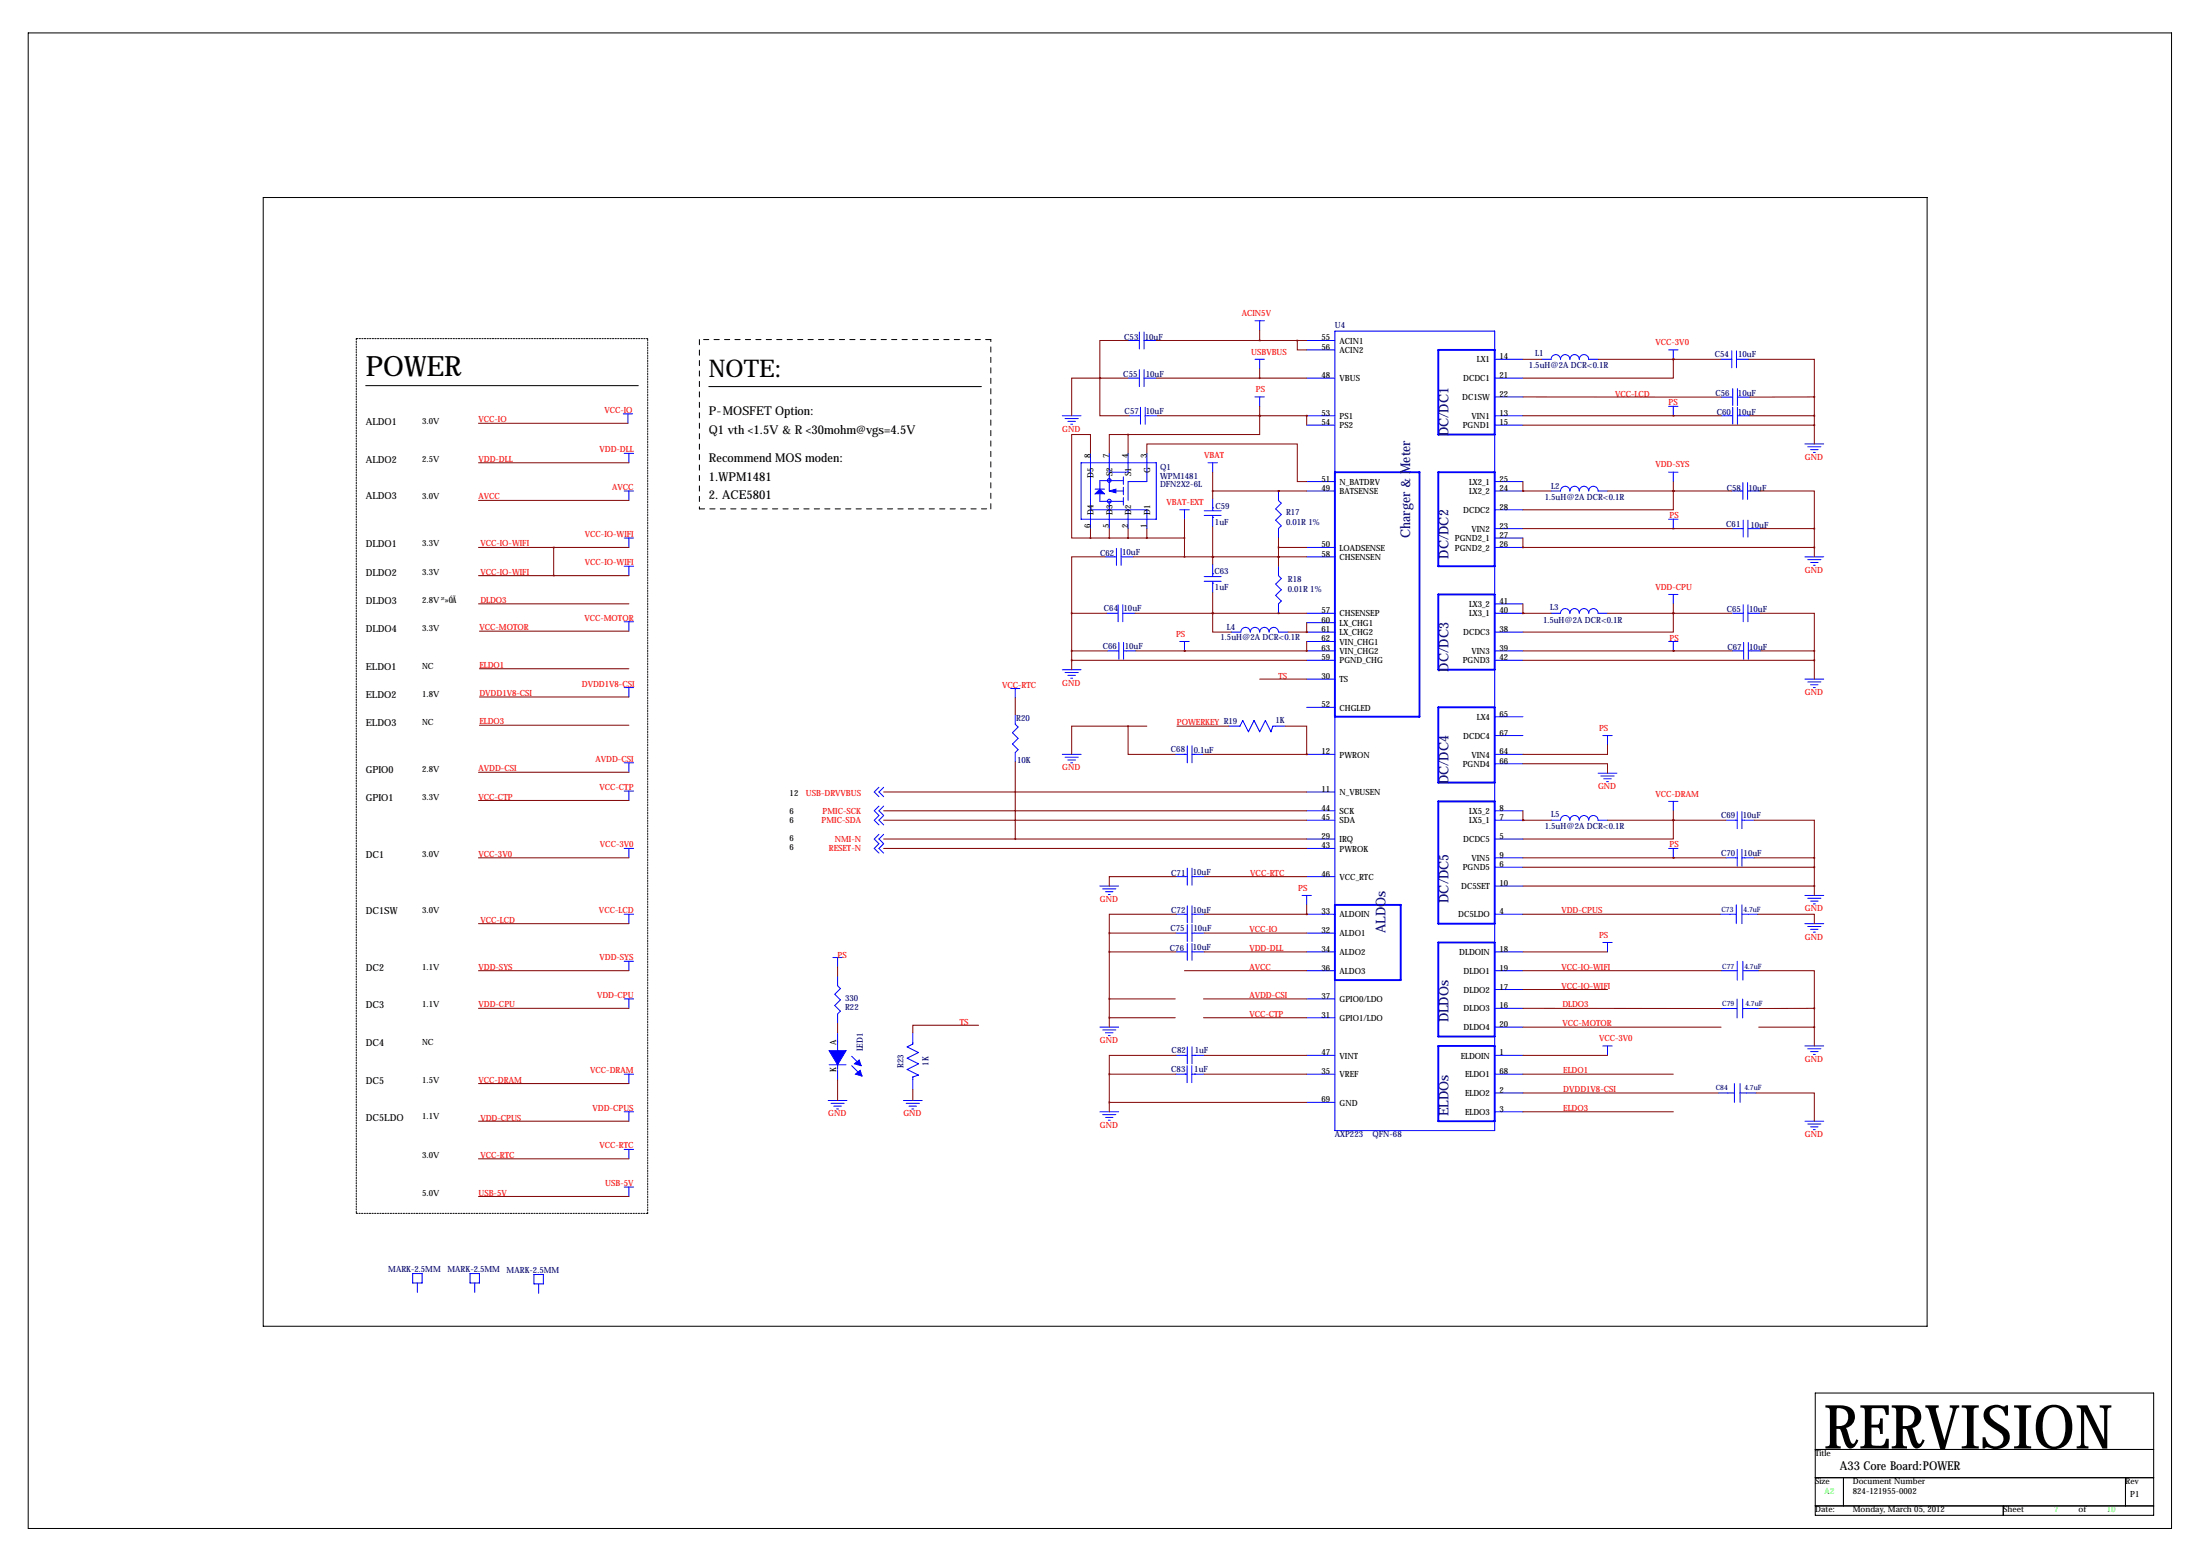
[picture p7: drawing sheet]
<svg xmlns="http://www.w3.org/2000/svg" width="594mm" height="419mm" viewBox="0 0 594 419" stroke-linecap="round" stroke-linejoin="round" font-family="sans-serif">
<path d="M7.6 8.9h579.1v403.8h-579.1zM71.1 53.3h449.6v304.8h-449.6zM98.8 104.1h73.7M191.5 104.4h73.7M490.5 376.2h91.4v33h-91.4zM490.5 391.4h91.4M490.5 399h91.4M498.1 399v7.7M574.3 399v7.7M490.5 406.7h91.4M541.3 406.7v2.5" fill="none" stroke="#000" stroke-width=".27"/>
<path d="M96.3 91.4v236.3M175 91.4h-78.7M96.3 327.7h78.7M175 327.7v-236.3" fill="none" stroke="#000" stroke-width=".27" stroke-dasharray=".4 .4"/>
<path d="M189 91.7v45.7M267.7 91.7h-78.7M189 137.4h78.7M267.7 137.4v-45.7" fill="none" stroke="#000" stroke-width=".27" stroke-dasharray="1.4 1.4"/>
<g fill="none" stroke="#00f" stroke-width=".27">
<path d="M304.8 91.9h3M307.8 89.7v4.5M307.8 99.8v4.6M309.1 89.7v4.5M309.1 99.8v4.6M309.1 91.9h3.3M339.1 97h2.5M339.1 86.6h2.5M340.4 86.6v2.6M340.4 97v2.6M353.1 91.9h7.6M353.1 94.5h7.6"/>
<path d="M360.7 89.4h43.2v215.9h-43.2zM403.9 97h7.6M416.6 97h2.5a1.27 1.27 0 0 1 1.3-1.2 1.27 1.27 0 0 1 1.2 1.2 1.27 1.27 0 0 1 1.3-1.2 1.27 1.27 0 0 1 1.3 1.2 1.27 1.27 0 0 1 1.2-1.2 1.27 1.27 0 0 1 1.3 1.2 1.27 1.27 0 0 1 1.3-1.2 1.27 1.27 0 0 1 1.3 1.2h2.5M450.8 94.5h2.6M452.1 94.5v2.5M464.9 97h3M467.9 94.7v4.6M469.2 97h3.3M469.2 94.7v4.6M168.4 111.8h2.5M169.7 111.8v2.5M287 112.3h5.1"/>
<path d="M287.8 113h3.5M288.5 113.8h2.1M289.3 114.6h.5M304.8 102.1h3M305.1 112.3h3.1M308.2 110v4.6M309.1 102.1h3.3M309.4 112.3h3.3M309.4 110v4.6M339.1 107.2h2.5M340.4 107.2v2.5M353.1 112.3h7.6"/>
<path d="M353.1 102.1h7.6M353.1 114.8h7.6M403.9 112.3h7.6M403.9 102.1h7.6M403.9 114.8h7.6M403.9 107.2h7.6M450.8 109.7h2.6M452.1 109.7v2.6M465.1 112.3h3.1M465.1 107.2h3.1M468.2 105v4.5M468.2 110v4.6"/>
<path d="M469.4 112.3h3.3M469.4 105v4.5M469.4 110v4.6M469.4 107.2h3.3M487.7 119.9h5.1M168.7 132.6h2.5M168.7 122.4h2.5M169.9 122.4v2.6M169.9 132.6v2.5M292.1 125h20.3v15.2h-20.3zM294.6 122.4v20.3M294.6 137.7h15.3v5"/>
<path d="M295.9 132.1h2.5M297.2 133.3v2.1h6.3M299.7 122.4v10.2M299.7 135.4v7.3M301 132.6h2.5M303.5 128.8v2M303.5 131.6v2M303.5 134.4v2M303.5 129.8h-6.3v2.3M304.8 122.4v5.1h-5.1M304.8 137.7v5M309.9 122.4v7.6h-5.1v5.1"/>
<path d="M318.8 137.7h2.5M320 137.7v2.5M325.4 137.9h4.5M325.4 139.2h4.5M326.4 125h2.5M327.7 139.7h.1M327.7 137.2h.1M327.7 125v2.5M327.7 134.6v3.3M327.7 139.2v3M345.4 132.6v2.5l.8 .8-1.5 1.5 1.5 1.5-1.5 1.6 1.5 1.5-.8 .7v2.6M353.1 130h7.6"/>
<path d="M353.1 132.6h7.6M403.9 130h7.6M403.9 132.6h7.6M403.9 137.7h7.6M419.1 132.6h2.5a1.27 1.27 0 0 1 1.3-1.3 1.27 1.27 0 0 1 1.3 1.3 1.27 1.27 0 0 1 1.2-1.3 1.27 1.27 0 0 1 1.3 1.3 1.27 1.27 0 0 1 1.3-1.3 1.27 1.27 0 0 1 1.3 1.3 1.27 1.27 0 0 1 1.2-1.3 1.27 1.27 0 0 1 1.3 1.3h2.5M450.8 127.5h2.6M452.1 127.5v2.5M467.9 132.6h3M470.9 130.3v4.6M472.2 132.6h3.3M472.2 130.3v4.6M488.4 120.6h3.6"/>
<path d="M489.2 121.4h2M490 122.2h.5M168.7 145.3h2.5M168.7 152.9h2.5M169.9 145.3v2.5M169.9 152.9v2.5M298.6 150.4h3.1M301.7 148.1v4.6M302.9 150.4h3.3M302.9 148.1v4.6M325.4 155.7h4.5M325.4 157h4.5"/>
<path d="M327.7 157.5h.1M327.7 154.9h.1M327.7 152.4v3.3M327.7 157v3M345.4 152.9v2.5l.8 .8-1.5 1.5 1.5 1.6-1.5 1.5 1.5 1.5-.8 .8v2.5M353.1 147.8h7.6M353.1 150.4h7.6M403.9 142.7h7.6M403.9 147.8h7.6M403.9 145.3h7.6M450.8 140.2h2.6M452.1 140.2v2.5"/>
<path d="M468 142.7h3M471 140.5v4.5M472.3 142.7h3.3M472.3 140.5v4.5M487.7 150.4h5.1M488.4 151.1h3.6M489.2 151.9h2M490 152.7h.5M168.7 167.9h2.5M169.9 167.9v2.5M299.1 165.6h3M299.3 175.8h3"/>
<path d="M302.1 163.3v4.6M302.3 173.5v4.6M303.4 165.6h3.3M303.4 163.3v4.6M303.6 175.8h3.3M303.6 173.5v4.6M318.8 173.2h2.5M320 173.2v2.6M332.7 170.7h2.6a1.27 1.27 0 0 1 1.2-1.3 1.27 1.27 0 0 1 1.3 1.3 1.27 1.27 0 0 1 1.3-1.3 1.27 1.27 0 0 1 1.3 1.3 1.27 1.27 0 0 1 1.2-1.3 1.27 1.27 0 0 1 1.3 1.3 1.27 1.27 0 0 1 1.3-1.3 1.27 1.27 0 0 1 1.2 1.3h2.6M353.1 175.8h7.6M353.1 165.6h7.6M353.1 178.3h7.6"/>
<path d="M353.1 170.7h7.6M353.1 168.1h7.6M353.1 173.2h7.6M403.9 175.8h7.6M403.9 165.6h7.6M403.9 163.1h7.6M403.9 178.3h7.6M403.9 170.7h7.6M419.1 165.6h2.5a1.27 1.27 0 0 1 1.3-1.3 1.27 1.27 0 0 1 1.3 1.3 1.27 1.27 0 0 1 1.3-1.3 1.27 1.27 0 0 1 1.2 1.3 1.27 1.27 0 0 1 1.3-1.3 1.27 1.27 0 0 1 1.3 1.3 1.27 1.27 0 0 1 1.2-1.3 1.27 1.27 0 0 1 1.3 1.3h2.5M450.8 173.2h2.6M450.8 160.5h2.6M452.1 160.5v2.6"/>
<path d="M452.1 173.2v2.6M468 165.6h3M468.1 175.8h3M471 163.3v4.6M471.1 173.5v4.6M472.3 165.6h3.3M472.3 163.3v4.6M472.4 175.8h3.3M472.4 173.5v4.6M168.7 185.7h2.5M169.9 185.7v2.5M273 185.9h2.6"/>
<path d="M274.3 193v2.6l.8 .7-1.5 1.6 1.5 1.5-1.5 1.5 1.5 1.5-.8 .8v2.5M274.3 185.9v2.6M287 180.8h5.1M287.8 181.6h3.5M288.5 182.4h2.1M289.3 183.1h.5M332 196.1h3l.8-1.5 1.5 3 1.5-3 1.6 3 1.5-3 1.5 3 .5-1.5h3.3M353.1 183.4h7.6M353.1 191h7.6M403.9 193.5h7.6M403.9 198.6h7.6M433.1 198.6h2.5"/>
<path d="M434.3 198.6v2.6M487.7 183.4h5.1M488.4 184.1h3.6M489.2 184.9h2M490 185.7h.5M168.7 206h2.5M168.7 213.6h2.5M169.9 206v2.5M169.9 213.6v2.6M237.5 217.7l-1.3 1.2 1.3 1.3-1.3 1.3 1.3 1.3M237.5 212.6l-1.3 1.3 1.3 1.2M238.8 217.7l-1.3 1.2 1.3 1.3-1.3 1.3 1.3 1.3"/>
<path d="M238.8 212.6l-1.3 1.3 1.3 1.2M287 203.7h5.1M287.8 204.5h3.5M288.5 205.2h2.1M289.3 206h.5M317.5 203.7h3.3M320 203.7h.1M320.8 201.4v4.6M322.1 201.4v4.6M322.1 203.7h3M322.6 203.7h.1M353.1 203.7h7.6"/>
<path d="M353.1 218.9h7.6M353.1 213.9h7.6M403.9 203.7h7.6M403.9 218.9h7.6M403.9 206.2h7.6M431.8 208.8h5.1M432.6 209.5h3.5M433.3 210.3h2.1M434.1 211.1h.5M450.8 216.4h2.6M452.1 216.4v2.5M469.4 219.2v4.6"/>
<path d="M470.7 219.2v4.6M168.7 229.1h2.5M169.9 229.1v2.5M237.5 225.3l-1.3 1.3 1.3 1.2-1.3 1.3 1.3 1.3M238.8 225.3l-1.3 1.3 1.3 1.2-1.3 1.3 1.3 1.3M297.2 239.3h5.1M317.8 236.7h3M320.8 234.4v4.6M322.1 234.4v4.6M322.1 236.7h3.3M353.1 236.7h7.6M353.1 226.6h7.6"/>
<path d="M353.1 221.5h7.6M353.1 229.1h7.6M403.9 231.6h7.6M403.9 226.6h7.6M403.9 234.2h7.6M403.9 221.5h7.6M403.9 239.3h7.6M419.1 221.5h2.5a1.27 1.27 0 0 1 1.3-1.3 1.27 1.27 0 0 1 1.3 1.3 1.27 1.27 0 0 1 1.2-1.3 1.27 1.27 0 0 1 1.3 1.3 1.27 1.27 0 0 1 1.3-1.3 1.27 1.27 0 0 1 1.3 1.3 1.27 1.27 0 0 1 1.2-1.3 1.27 1.27 0 0 1 1.3 1.3h2.5M450.8 229.1h2.6M452.1 229.1v2.5M466.3 231.6h3.1M466.3 221.5h3.1"/>
<path d="M469.4 229.4v4.5M470.7 229.4v4.5M470.7 231.6h3.3M470.7 221.5h3.3M168.7 246.9h2.5M168.7 259.6h2.5M169.9 246.9v2.5M169.9 259.6v2.5M225 258.6h2.6M226.3 258.6v2.5M297.9 240h3.6M298.7 240.8h2"/>
<path d="M299.5 241.6h.5M317.8 246.9h3M317.8 257h3M317.8 252h3M320.8 244.6v4.6M320.8 249.7v4.6M320.8 254.8v4.5M322.1 246.9h3.3M322.1 257h3.3M322.1 244.6v4.6M322.1 249.7v4.6M322.1 254.8v4.5"/>
<path d="M322.1 252h3.3M351.8 241.8h2.5M353.1 246.9h7.6M353.1 257h7.6M353.1 252h7.6M353.1 241.8v2.5M403.9 246.9h7.6M403.9 257h7.6M433.1 254.5h2.5M434.3 254.5v2.5M464.8 246.9h4.3M469.1 244.3v5.1"/>
<path d="M469.4 259.6v5.1M470.7 244.3v5.1M470.7 246.9h4.3M470.9 259.6v5.1M487.7 241.8h5.1M487.7 249.4h5.1M488.4 242.6h3.6M488.4 250.2h3.6M489.2 243.3h2M489.2 251h2M490 244.1h.5M490 251.7h.5"/>
<path d="M168.7 269.7h2.5M169.9 269.7v2.6M226.3 263.7v2.5l.8 .8-1.5 1.5 1.5 1.5-1.5 1.5 1.5 1.5-.8 .8v2.6M226.3 278.9v9.9M246.6 278.9v3l-1.5 .8 3.1 1.5-3.1 1.6 3.1 1.5-3.1 1.5 3.1 1.5-1.6 .5v3.3M297.2 277.4h5.1M297.9 278.1h3.6M298.7 278.9h2M299.5 279.7h.5M353.1 262.1h7.6M353.1 269.7h7.6M353.1 274.8h7.6"/>
<path d="M403.9 262.1h7.6M403.9 272.3h7.6M403.9 267.2h7.6M403.9 277.4h7.6M465 272.3h4.3M465.1 262.1h4.3M469.3 269.8v5.1M470.9 269.8v5.1M470.9 272.3h4.3M470.9 262.1h4.3M168.7 290.1h2.5M169.9 290.1v2.5"/>
<path d="M223.8 297.2h5.1M224 287.5h4.6M224.5 297.9h3.6M225.3 298.7h2M226.1 299.5h.5M226.3 289.1v2.5M230.1 285.2l2.6 2.6M230.1 287.8l2.6 2.5M244.1 297.2h5.1M244.9 297.9h3.5M245.6 298.7h2M246.4 299.5h.5"/>
<path d="M317.7 290.1h3.1M317.8 285h3M320.2 290.1h.1M320.3 285h.1M320.8 287.8v4.6M320.8 282.7v4.6M322 290.1h3.3M322 287.8v4.6M322.1 282.7v4.6M322.1 285h3.3M322.8 290.1h.1M322.8 285h.1"/>
<path d="M353.1 290.1h7.6M353.1 285h7.6M353.1 297.7h7.6M403.9 290.1h7.6M403.9 285h7.6M403.9 295.1h7.6M433.1 282.4h2.5M434.3 282.4v2.6M464.3 295.1h4.3M468.6 292.6v5.1M470.2 295.1h4.3M470.2 292.6v5.1"/>
<path d="M487.7 282.4h5.1M488.4 283.2h3.6M489.2 284h2M490 284.7h.5M168.7 300.2h2.5M168.7 310.4h2.5M169.9 300.2v2.6M169.9 310.4v2.5M297.2 300.2h5.1M297.9 301h3.6M298.7 301.8h2M299.5 302.5h.5"/>
<path d="M403.9 300.2h7.6M487.7 302.8h5.1M488.4 303.5h3.6M489.2 304.3h2M490 305.1h.5M168.7 320.5h2.5M169.9 320.5v2.6M111.5 343.9h2.5v2.6h-2.5zM112.8 346.5v2.5M127 343.9h2.5v2.6h-2.5zM128.3 346.5v2.5M144.3 344.2h2.5v2.5h-2.5z"/>
<path d="M145.5 346.7v2.5"/>
<circle cx="299.7" cy="135.3" r=".51"/>
<circle cx="299.7" cy="129.7" r=".51"/>
</g>
<g fill="#00f" stroke="#00f" stroke-width=".27">
<path d="M295.9 133.3l1.3-1.2 1.2 1.2z"/>
<path d="M299.7 132.6l1.8-.5v1z"/>
<path d="M224 283.7h2.3v3.8z"/>
<path d="M226.3 283.7h2.3l-2.3 3.8z"/>
<path d="M230.9 287.3l1.3-1 .5 1.5z"/>
<path d="M231.4 289.8l1-.7 .5 1.5-1.8-.5z"/>
</g>
<path d="M388.6 94.5h15.3v22.8h-15.3zM360.7 127.5h22.8v66h-22.8zM388.6 127.5h15.3v25.4h-15.3zM388.6 160.5h15.3v20.3h-15.3zM388.6 191h15.3v20.3h-15.3zM388.6 216.4h15.3v33h-15.3zM360.7 244.3h17.8v20.4h-17.8zM388.6 254.5h15.3v25.4h-15.3zM388.6 282.4h15.3v20.4h-15.3z" fill="none" stroke="#00f" stroke-width=".51"/>
<g fill="none" stroke="#800000" stroke-width=".27">
<path d="M304.8 91.9h-7.6v10.2M312.4 91.9h40.7M340.4 89.2v2.7M340.4 99.6v2.5M350.5 91.9v2.6h2.6M411.5 97h5.1M431.8 97h33.1M452.1 97v5.1h-40.6M452.1 97h.1M472.5 97h17.7v10.2M129.3 114.3h40.4M297.2 102.1v10.2h7.9"/>
<path d="M297.2 102.1h-7.6v10.2M297.2 102.1h.1M297.2 102.1h7.6M304.8 117.3h-5.1v5.1M304.8 117.3v5.1M312.4 102.1h40.7M312.7 112.3h40.4M340.4 112.3v5h-35.6M340.4 112.3h.1M340.4 109.7v2.6M353.1 112.3h.1M353.1 112.3v2.5"/>
<path d="M411.5 107.2h53.6M411.5 114.8h78.7M411.5 112.3h53.6M452.1 112.3h.1M472.7 112.3h17.5M490.2 107.2h-17.5M490.2 107.2v12.7M129.3 125h40.6M129.3 135.1h40.6M294.6 122.4v-5.1h-5v28h5M309.9 122.4v-2.5h40.6v10.1h2.6M327.7 127.5v7.1"/>
<path d="M327.7 132.6h25.4M345.4 132.6h.1M411.5 132.6h.1M411.5 132.6h7.6M411.5 130v2.6M434.3 132.6h33.6M452.1 132.6h.1M452.1 132.6v5.1h-40.6M452.1 130v2.6M475.5 132.6h14.7v10.1M129.3 147.8h40.6M129.3 155.4h40.6"/>
<path d="M149.6 147.8v7.6M294.6 145.3h25.4M294.6 142.7v2.6M298.6 150.4h-9v15.2M299.7 142.7v2.6M304.8 142.7v2.6M306.2 150.4h46.9M309.9 142.7v2.6M320 140.2v10.2M327.7 150.4h.1M327.7 142.2v10.2M345.4 150.4h.1"/>
<path d="M345.4 145.3v7.6M345.4 147.8h7.7M411.5 147.8h.1M411.5 147.8h78.7M411.5 145.3v2.5M411.5 142.7h56.5M452.1 142.7h.1M475.6 142.7h14.6M490.2 142.7v7.7M129.3 163.1h40.6M129.5 170.4h40.4M289.6 175.8h9.7"/>
<path d="M289.6 165.6h9.5M289.6 178.3h63.5M289.6 165.6v15.2M306.7 165.6h46.4M306.9 175.8h46.2M320 175.8h.1M327.7 165.6v5.1h5M327.7 165.6h.1M327.7 160v5.6M345.4 165.6h.1M348 170.7h5.1M353.1 175.8h.1"/>
<path d="M353.1 170.7h.1M353.1 168.1v2.6M353.1 173.2v2.6M411.5 165.6h.1M411.5 175.8h56.6M411.5 163.1v2.5M411.5 165.6h7.6M411.5 178.3h78.7M434.3 165.6h33.7M452.1 165.6v5.1h-40.6M452.1 165.6h.1M452.1 175.8h.1"/>
<path d="M452.1 163.1v2.5M475.6 165.6h14.6v10.2M475.7 175.8h14.5M490.2 175.8v7.6M129.5 188.2h40.4M129.5 195.8h40.4M129.5 180.6h40.4M274.3 188.5v4.5M304.8 196.1v7.6h12.7M304.8 196.1h-15.2v7.6M304.8 196.1h5.1M318 196.1h14"/>
<path d="M340.4 183.4h12.7M347.2 196.1h5.9v7.6M129.3 216.2h40.6M129.3 208.5h40.6M238.8 218.9h114.3M238.8 213.9h114.3M274.3 205.7v20.9M325.1 203.7h28M353.1 203.7h.1M411.5 206.2h22.8v2.6M411.5 218.9v2.6M434.3 201.2v2.5h-22.8"/>
<path d="M452.1 218.9v2.6M129.3 231.6h40.6M238.8 226.6h114.3M238.8 221.5h114.3M238.8 229.1h114.3M317.8 236.7h-18.1v2.6M325.4 236.7h27.7M411.5 221.5h.1M411.5 221.5h7.6M411.5 231.6h54.8M411.5 234.2h78.7M411.5 239.3h78.7"/>
<path d="M434.3 221.5h32M452.1 221.5v5.1h-40.6M452.1 221.5h.1M452.1 231.6h.1M474 221.5h16.2v10.1M474 231.6h16.2M490.2 231.6v10.2M129.3 249.4h40.6M299.7 252v25.4M299.7 257h18.1M299.7 252h18.1M317.8 246.9h-18.1v5.1"/>
<path d="M325.4 246.9h27.7M325.4 257h27.7M325.4 252h27.7M353.1 246.9h.1M353.1 244.3v2.6M411.5 246.9h53.3M411.5 257h22.8M475 246.9h15.2v2.5M129.3 262.1h40.6M129.3 272.3h40.6M226.3 261.1v2.6M226.3 276.4v2.5"/>
<path d="M264.4 276.9h-17.8v2M299.7 274.8h17.9M299.7 269.7h17.9M320 262.1h33.1M325.2 274.8h27.9M325.2 269.7h27.9M411.5 277.4h53.5M411.5 262.1h53.6M411.5 272.3h53.5M411.5 267.2h22.8M475.2 277.4h15M475.2 262.1h15v10.2"/>
<path d="M490.2 272.3v10.1M490.2 272.3h-15M129.3 292.6h40.6M226.3 291.6v5.6M246.6 294.1v3.1M299.7 290.1h18M299.7 290.1v10.1M299.7 297.7h53.4M317.8 285h-18.1v5.1M325.3 290.1h27.8M325.4 285h27.7M411.5 290.1h40.6"/>
<path d="M411.5 285h22.8M411.5 295.1h52.8M474.5 295.1h15.7v7.7M129.3 302.8h40.6M129.3 312.9h40.6M411.5 300.2h40.6M129.3 323.1h40.6"/>
</g>
<path d="M340.3 102.1a.05 .05 0 0 0 .1 0 .05 .05 0 0 0-.1 0zM327.6 132.6a.05 .05 0 0 0 .1 0 .05 .05 0 0 0-.1 0zM345.4 132.6a.05 .05 0 0 0 .1 0 .05 .05 0 0 0-.1 0zM353 203.7a.05 .05 0 0 0 .1 0 .05 .05 0 0 0-.1 0zM320 150.4a.05 .05 0 0 0 .1 0 .05 .05 0 0 0-.1 0zM327.6 150.4a.05 .05 0 0 0 .1 0 .05 .05 0 0 0-.1 0zM320 145.3a.05 .05 0 0 0 .1 0 .05 .05 0 0 0-.1 0zM294.6 145.3a.05 .05 0 0 0 .1 0 .05 .05 0 0 0-.1 0zM345.4 147.8a.05 .05 0 0 0 .1 0 .05 .05 0 0 0-.1 0zM345.4 150.4a.05 .05 0 0 0 .1 0 .05 .05 0 0 0-.1 0zM320 175.8a.05 .05 0 0 0 .1 0 .05 .05 0 0 0-.1 0zM353 175.8a.05 .05 0 0 0 .1 0 .05 .05 0 0 0-.1 0zM345.4 165.6a.05 .05 0 0 0 .1 0 .05 .05 0 0 0-.1 0zM327.6 165.6a.05 .05 0 0 0 .1 0 .05 .05 0 0 0-.1 0zM353 170.7a.05 .05 0 0 0 .1 0 .05 .05 0 0 0-.1 0zM340.3 112.3a.05 .05 0 0 0 .1 0 .05 .05 0 0 0-.1 0zM353 112.3a.05 .05 0 0 0 .1 0 .05 .05 0 0 0-.1 0zM353 246.9a.05 .05 0 0 0 .1 0 .05 .05 0 0 0-.1 0zM327.6 150.4a.05 .05 0 0 0 .1 0 .05 .05 0 0 0-.1 0zM345.4 150.4a.05 .05 0 0 0 .1 0 .05 .05 0 0 0-.1 0zM327.6 165.6a.05 .05 0 0 0 .1 0 .05 .05 0 0 0-.1 0zM340.3 112.3a.05 .05 0 0 0 .1 0 .05 .05 0 0 0-.1 0zM340.3 91.9a.05 .05 0 0 0 .1 0 .05 .05 0 0 0-.1 0zM289.5 165.6a.05 .05 0 0 0 .1 0 .05 .05 0 0 0-.1 0zM289.5 175.8a.05 .05 0 0 0 .1 0 .05 .05 0 0 0-.1 0zM289.5 178.3a.05 .05 0 0 0 .1 0 .05 .05 0 0 0-.1 0z" fill="#800000" stroke="#800000" stroke-width=".51"/>
<text font-size="16.5" x="492.8" y="391.2">RERVISION</text>
<text font-size="7.6" x="98.8" y="101.6">POWER</text>
<text font-size="6.6" x="191.5" y="101.9">NOTE:</text>
<g font-size="3.6" fill="#000080">
<text x="391.4" y="117.9" transform="rotate(-90 391.4 117.9)">DC/DC1</text>
<text x="381" y="145.3" transform="rotate(-90 381 145.3)">Charger &amp; Meter</text>
<text x="391.4" y="150.9" transform="rotate(-90 391.4 150.9)">DC/DC2</text>
<text x="391.4" y="181.4" transform="rotate(-90 391.4 181.4)">DC/DC3</text>
<text x="391.4" y="211.8" transform="rotate(-90 391.4 211.8)">DC/DC4</text>
<text x="391.4" y="243.8" transform="rotate(-90 391.4 243.8)">DC/DC5</text>
<text x="374.4" y="252" transform="rotate(-90 374.4 252)">ALDOs</text>
<text x="391.4" y="276.1" transform="rotate(-90 391.4 276.1)">DLDOs</text>
<text x="391.4" y="301.5" transform="rotate(-90 391.4 301.5)">ELDOs</text>
</g>
<g font-size="3.3">
<text x="191.5" y="112">P-MOSFET Option:</text>
<text x="191.5" y="117.1">Q1 vth &lt;1.5V &amp; R &lt;30mohm@vgs=4.5V</text>
<text x="191.5" y="124.7">Recommend MOS moden:</text>
<text x="191.5" y="129.8">1.WPM1481</text>
<text x="191.5" y="134.9">2. ACE5801</text>
<text x="497.1" y="397">A33 Core Board:POWER</text>
</g>
<g font-size="2.6">
<text x="98.8" y="114.8">ALDO1</text>
<text x="98.8" y="125">ALDO2</text>
<text x="98.8" y="134.9">ALDO3</text>
<text x="98.8" y="147.8">DLDO1</text>
<text x="98.8" y="155.4">DLDO2</text>
<text x="98.8" y="163.1">DLDO3</text>
<text x="98.8" y="170.7">DLDO4</text>
<text x="98.8" y="180.8">ELDO1</text>
<text x="98.8" y="188.5">ELDO2</text>
<text x="98.8" y="196.1">ELDO3</text>
<text x="98.8" y="208.8">GPIO0</text>
<text x="98.8" y="216.4">GPIO1</text>
<text x="98.8" y="231.6">DC1</text>
<text x="98.8" y="246.9">DC1SW</text>
<text x="98.8" y="262.1">DC2</text>
<text x="98.8" y="272.3">DC3</text>
<text x="98.8" y="282.4">DC4</text>
<text x="98.8" y="292.6">DC5</text>
<text x="98.8" y="302.8">DC5LDO</text>
</g>
<g font-size="2.3" fill="#f00">
<text x="335.5" y="85.3">ACIN5V</text>
<text x="338.1" y="95.8">USBVBUS</text>
<text x="447.3" y="93.2">VCC-3V0</text>
<text x="339.3" y="105.9">PS</text>
<text x="436.4" y="107.2">VCC-LCD</text>
<text x="163.3" y="111.5">VCC-IO</text>
<text x="450.9" y="109.5">PS</text>
<text x="129.3" y="114">VCC-IO</text>
<text x="287" y="116.6">GND</text>
<text x="129.3" y="124.7">VDD-DLL</text>
<text x="162" y="122.2">VDD-DLL</text>
<text x="325.4" y="123.7">VBAT</text>
<text x="487.7" y="124.2">GND</text>
<text x="447.3" y="126.2">VDD-SYS</text>
<text x="129.3" y="134.9">AVCC</text>
<text x="165.4" y="132.3">AVCC</text>
<text x="315.2" y="136.4">VBAT-EXT</text>
<text x="451.1" y="140">PS</text>
<text x="129.8" y="147.6">VCC-IO-WIFI</text>
<text x="158" y="145">VCC-IO-WIFI</text>
<text x="129.8" y="155.2">VCC-IO-WIFI</text>
<text x="158" y="152.7">VCC-IO-WIFI</text>
<text x="487.7" y="154.7">GND</text>
<text x="447.3" y="159.3">VDD-CPU</text>
<text x="129.8" y="162.8">DLDO3</text>
<text x="157.9" y="167.6">VCC-MOTOR</text>
<text x="129.5" y="170.2">VCC-MOTOR</text>
<text x="317.8" y="172">PS</text>
<text x="451.1" y="173">PS</text>
<text x="129.5" y="180.3">ELDO1</text>
<text x="157.2" y="185.4">DVDD1V8-CSI</text>
<text x="270.8" y="185.7">VCC-RTC</text>
<text x="287" y="185.2">GND</text>
<text x="345.4" y="183.4">TS</text>
<text x="129.5" y="188">DVDD1V8-CSI</text>
<text x="487.7" y="187.7">GND</text>
<text x="129.5" y="195.6">ELDO3</text>
<text x="318" y="195.8">POWERKEY R19</text>
<text x="432.1" y="197.4">PS</text>
<text x="129.3" y="208.3">AVDD-CSI</text>
<text x="160.9" y="205.7">AVDD-CSI</text>
<text x="287" y="208">GND</text>
<text x="129.3" y="215.9">VCC-CTP</text>
<text x="162" y="213.4">VCC-CTP</text>
<text x="217.8" y="214.9">USB-DRVVBUS</text>
<text x="431.8" y="213.1">GND</text>
<text x="447.3" y="215.1">VCC-DRAM</text>
<text x="222.3" y="219.7">PMIC-SCK</text>
<text x="222" y="222.2">PMIC-SDA</text>
<text x="225.5" y="227.3">NMI-N</text>
<text x="129.3" y="231.4">VCC-3V0</text>
<text x="162.1" y="228.9">VCC-3V0</text>
<text x="224" y="229.9">RESET-N</text>
<text x="451.1" y="228.9">PS</text>
<text x="337.8" y="236.5">VCC-RTC</text>
<text x="297.2" y="243.6">GND</text>
<text x="350.8" y="240.5">PS</text>
<text x="129.8" y="249.2">VCC-LCD</text>
<text x="161.8" y="246.6">VCC-LCD</text>
<text x="337.6" y="251.7">VCC-IO</text>
<text x="421.9" y="246.6">VDD-CPUS</text>
<text x="487.7" y="246.1">GND</text>
<text x="337.6" y="256.8">VDD-DLL</text>
<text x="432.1" y="253.2">PS</text>
<text x="487.7" y="253.7">GND</text>
<text x="129.3" y="261.9">VDD-SYS</text>
<text x="162" y="259.3">VDD-SYS</text>
<text x="226.3" y="258.6">PS</text>
<text x="337.6" y="261.9">AVCC</text>
<text x="421.9" y="261.9">VCC-IO-WIFI</text>
<text x="161.3" y="269.5">VDD-CPU</text>
<text x="337.6" y="269.5">AVDD-CSI</text>
<text x="421.9" y="267">VCC-IO-WIFI</text>
<text x="129.3" y="272">VDD-CPU</text>
<text x="337.6" y="274.6">VCC-CTP</text>
<text x="422.1" y="272">DLDO3</text>
<text x="259.3" y="276.9">TS</text>
<text x="297.2" y="281.7">GND</text>
<text x="422.1" y="277.1">VCC-MOTOR</text>
<text x="432.1" y="281.2">VCC-3V0</text>
<text x="487.7" y="286.8">GND</text>
<text x="129.3" y="292.4">VCC-DRAM</text>
<text x="159.5" y="289.8">VCC-DRAM</text>
<text x="422.4" y="289.8">ELDO1</text>
<text x="160.1" y="300">VDD-CPUS</text>
<text x="422.4" y="294.9">DVDD1V8-CSI</text>
<text x="422.4" y="300">ELDO3</text>
<text x="129.8" y="302.8">VDD-CPUS</text>
<text x="223.8" y="301.5">GND</text>
<text x="244.1" y="301.5">GND</text>
<text x="297.2" y="304.5">GND</text>
<text x="162" y="310.1">VCC-RTC</text>
<text x="487.7" y="307.1">GND</text>
<text x="129.8" y="312.7">VCC-RTC</text>
<text x="129.3" y="322.8">USB-5V</text>
<text x="163.6" y="320.3">USB-5V</text>
</g>
<g font-size="2.3" fill="#000080">
<text x="360.7" y="88.6">U4</text>
<text x="303.8" y="91.7">C53</text>
<text x="309.3" y="91.7">10uF</text>
<text x="303.5" y="101.9">C55</text>
<text x="309.6" y="101.7">10uF</text>
<text x="413.1" y="99.5">1.5uH@2A DCR&lt;0.1R</text>
<text x="414.8" y="96.2">L1</text>
<text x="463.3" y="96.5">C54</text>
<text x="469.6" y="96.5">10uF</text>
<text x="463.5" y="106.9">C56</text>
<text x="469.6" y="107">10uF</text>
<text x="303.9" y="111.9">C57</text>
<text x="309.6" y="111.9">10uF</text>
<text x="463.9" y="112">C60</text>
<text x="469.5" y="112.1">10uF</text>
<text x="313.4" y="127">Q1</text>
<text x="313.4" y="131.6">DFN2X2-6L</text>
<text x="313.4" y="129.3">WPM1481</text>
<text x="328.4" y="137.3">C59</text>
<text x="417.4" y="135.1">1.5uH@2A DCR&lt;0.1R</text>
<text x="419.1" y="132">L2</text>
<text x="466.6" y="132.5">C58</text>
<text x="472.4" y="132.5">10uF</text>
<text x="328.3" y="141.7">1uF</text>
<text x="347.5" y="138.9">R17</text>
<text x="347.5" y="141.7">0.01R 1%</text>
<text x="466.4" y="142.3">C61</text>
<text x="472.9" y="142.6">10uF</text>
<text x="303.2" y="150">10uF</text>
<text x="297.3" y="150.1">C62</text>
<text x="328.2" y="154.9">C63</text>
<text x="328.3" y="159.3">1uF</text>
<text x="348" y="157.2">R18</text>
<text x="348" y="159.8">0.01R 1%</text>
<text x="298.3" y="165.1">C64</text>
<text x="303.6" y="165.1">10uF</text>
<text x="418.9" y="164.8">L3</text>
<text x="466.6" y="165.3">C65</text>
<text x="472.6" y="165.2">10uF</text>
<text x="329.8" y="172.9">1.5uH@2A DCR&lt;0.1R</text>
<text x="331.5" y="170.1">L4</text>
<text x="416.9" y="168.3">1.5uH@2A DCR&lt;0.1R</text>
<text x="298" y="175.4">C66</text>
<text x="303.9" y="175.4">10uF</text>
<text x="466.7" y="175.5">C67</text>
<text x="472.6" y="175.6">10uF</text>
<text x="274.6" y="194.8">R20</text>
<text x="344.6" y="195.4">1K</text>
<text x="316.4" y="203.2">C68</text>
<text x="322.5" y="203.4">0.1uF</text>
<text x="274.8" y="205.9">10K</text>
<text x="419.1" y="220.7">L5</text>
<text x="465.1" y="221">C69</text>
<text x="470.9" y="221">10uF</text>
<text x="417.4" y="224">1.5uH@2A DCR&lt;0.1R</text>
<text x="465.1" y="231.1">C70</text>
<text x="471.1" y="231.1">10uF</text>
<text x="316.5" y="236.5">C71</text>
<text x="322.3" y="236.2">10uF</text>
<text x="316.3" y="251.4">C75</text>
<text x="316.5" y="246.6">C72</text>
<text x="322.3" y="246.6">10uF</text>
<text x="322.5" y="251.4">10uF</text>
<text x="316.1" y="256.7">C76</text>
<text x="322.3" y="256.6">10uF</text>
<text x="228.3" y="272.7">R22</text>
<text x="228.3" y="270.2">330</text>
<text x="233.1" y="283.9" transform="rotate(-90 233.1 283.9)">LED1</text>
<text x="250.9" y="287.8" transform="rotate(-90 250.9 287.8)">1K</text>
<text x="316.6" y="284.5">C82</text>
<text x="322.8" y="284.4">1uF</text>
<text x="244.1" y="288.4" transform="rotate(-90 244.1 288.4)">R23</text>
<text x="316.5" y="289.6">C83</text>
<text x="322.7" y="289.5">1uF</text>
<text x="360.7" y="307.1">AXP223</text>
<text x="370.8" y="307.1">QFN-68</text>
<text x="104.9" y="343.4">MARK-2.5MM</text>
<text x="120.9" y="343.4">MARK-2.5MM</text>
<text x="136.9" y="343.7">MARK-2.5MM</text>
</g>
<g font-size="2.3">
<text x="357" y="91.9">55</text>
<text x="357" y="94.5">56</text>
<text x="362" y="92.8">ACIN1</text>
<text x="362" y="95.3">ACIN2</text>
<text x="399" y="97.9">LX1</text>
<text x="405.1" y="97">14</text>
<text x="357" y="102.1">48</text>
<text x="362" y="103">VBUS</text>
<text x="395.3" y="103">DCDC1</text>
<text x="405.1" y="102.1">21</text>
<text x="405.1" y="107.2">22</text>
<text x="357" y="112.3">53</text>
<text x="362" y="113.1">PS1</text>
<text x="395.1" y="108">DC1SW</text>
<text x="397.6" y="113.1">VIN1</text>
<text x="405.1" y="112.3">13</text>
<text x="114" y="114.6">3.0V</text>
<text x="357" y="114.8">54</text>
<text x="362" y="115.7">PS2</text>
<text x="395.2" y="115.7">PGND1</text>
<text x="405.1" y="114.8">15</text>
<text x="114" y="124.7">2.5V</text>
<text x="294.6" y="123.7" transform="rotate(-90 294.6 123.7)">8</text>
<text x="299.7" y="123.7" transform="rotate(-90 299.7 123.7)">7</text>
<text x="304.8" y="123.7" transform="rotate(-90 304.8 123.7)">4</text>
<text x="309.9" y="123.7" transform="rotate(-90 309.9 123.7)">3</text>
<text x="295.5" y="129" transform="rotate(-90 295.5 129)">D5</text>
<text x="300.6" y="128.6" transform="rotate(-90 300.6 128.6)">S2</text>
<text x="305.7" y="128.6" transform="rotate(-90 305.7 128.6)">S1</text>
<text x="310.7" y="127.8" transform="rotate(-90 310.7 127.8)">G</text>
<text x="357" y="130">51</text>
<text x="362" y="130.9">N_BATDRV</text>
<text x="396.9" y="130.9">LX2_1</text>
<text x="405.1" y="130">25</text>
<text x="114" y="134.9">3.0V</text>
<text x="357" y="132.6">49</text>
<text x="362" y="133.4">BATSENSE</text>
<text x="396.9" y="133.4">LX2_2</text>
<text x="405.1" y="132.6">24</text>
<text x="405.1" y="137.7">28</text>
<text x="294.6" y="142.7" transform="rotate(-90 294.6 142.7)">6</text>
<text x="295.5" y="138.9" transform="rotate(-90 295.5 138.9)">D4</text>
<text x="299.7" y="142.7" transform="rotate(-90 299.7 142.7)">5</text>
<text x="300.6" y="138.9" transform="rotate(-90 300.6 138.9)">D3</text>
<text x="304.8" y="142.7" transform="rotate(-90 304.8 142.7)">2</text>
<text x="305.7" y="138.9" transform="rotate(-90 305.7 138.9)">D2</text>
<text x="309.9" y="142.7" transform="rotate(-90 309.9 142.7)">1</text>
<text x="310.7" y="138.9" transform="rotate(-90 310.7 138.9)">D1</text>
<text x="395.3" y="138.5">DCDC2</text>
<text x="397.6" y="143.6">VIN2</text>
<text x="405.1" y="142.7">23</text>
<text x="114" y="147.6">3.3V</text>
<text x="357" y="147.8">50</text>
<text x="362" y="148.7">LOADSENSE</text>
<text x="393.1" y="148.7">PGND2_2</text>
<text x="393.1" y="146.1">PGND2_1</text>
<text x="405.1" y="147.8">26</text>
<text x="405.1" y="145.3">27</text>
<text x="114" y="155.2">3.3V</text>
<text x="357" y="150.4">58</text>
<text x="362" y="151.2">CHSENSEN</text>
<text x="114" y="162.8">2.8V²»ÓÃ</text>
<text x="357" y="165.6">57</text>
<text x="362" y="166.5">CHSENSEP</text>
<text x="396.9" y="166.5">LX3_1</text>
<text x="396.9" y="163.9">LX3_2</text>
<text x="405.1" y="165.6">40</text>
<text x="405.1" y="163.1">41</text>
<text x="114" y="170.4">3.3V</text>
<text x="357" y="168.1">60</text>
<text x="357" y="170.7">61</text>
<text x="357" y="173.2">62</text>
<text x="362" y="169">LX_CHG1</text>
<text x="362" y="171.5">LX_CHG2</text>
<text x="395.3" y="171.5">DCDC3</text>
<text x="405.1" y="170.7">38</text>
<text x="357" y="178.3">59</text>
<text x="357" y="175.8">63</text>
<text x="362" y="179.2">PGND_CHG</text>
<text x="362" y="174.1">VIN_CHG1</text>
<text x="362" y="176.6">VIN_CHG2</text>
<text x="395.2" y="179.2">PGND3</text>
<text x="397.6" y="176.6">VIN3</text>
<text x="405.1" y="175.8">39</text>
<text x="405.1" y="178.3">42</text>
<text x="114" y="180.6">NC</text>
<text x="357" y="183.4">30</text>
<text x="362" y="184.2">TS</text>
<text x="114" y="188.2">1.8V</text>
<text x="357" y="191">52</text>
<text x="362" y="191.9">CHGLED</text>
<text x="114" y="195.8">NC</text>
<text x="399" y="194.4">LX4</text>
<text x="405.1" y="193.5">65</text>
<text x="357" y="203.7">12</text>
<text x="395.3" y="199.5">DCDC4</text>
<text x="405.1" y="203.7">64</text>
<text x="405.1" y="198.6">67</text>
<text x="114" y="208.5">2.8V</text>
<text x="362" y="204.6">PWRON</text>
<text x="395.2" y="207.1">PGND4</text>
<text x="397.6" y="204.6">VIN4</text>
<text x="405.1" y="206.2">66</text>
<text x="213.4" y="214.9">12</text>
<text x="357" y="213.9">11</text>
<text x="362" y="214.7">N_VBUSEN</text>
<text x="114" y="216.2">3.3V</text>
<text x="213.4" y="219.7">6</text>
<text x="357" y="218.9">44</text>
<text x="357" y="221.5">45</text>
<text x="362" y="219.8">SCK</text>
<text x="396.9" y="219.8">LX5_2</text>
<text x="405.1" y="221.5">7</text>
<text x="405.1" y="218.9">8</text>
<text x="213.4" y="227.1">6</text>
<text x="213.4" y="222.2">6</text>
<text x="357" y="226.6">29</text>
<text x="362" y="222.3">SDA</text>
<text x="362" y="227.4">IRQ</text>
<text x="395.3" y="227.4">DCDC5</text>
<text x="396.9" y="222.3">LX5_1</text>
<text x="405.1" y="226.6">5</text>
<text x="114" y="231.4">3.0V</text>
<text x="213.4" y="229.6">6</text>
<text x="357" y="229.1">43</text>
<text x="362" y="230">PWROK</text>
<text x="397.6" y="232.5">VIN5</text>
<text x="405.1" y="231.6">9</text>
<text x="357" y="236.7">46</text>
<text x="362" y="237.6">VCC_RTC</text>
<text x="395.2" y="235">PGND5</text>
<text x="405.1" y="234.2">6</text>
<text x="405.1" y="239.3">10</text>
<text x="394.8" y="240.1">DC5SET</text>
<text x="114" y="246.6">3.0V</text>
<text x="357" y="252">32</text>
<text x="357" y="246.9">33</text>
<text x="362" y="247.7">ALDOIN</text>
<text x="394" y="247.7">DC5LDO</text>
<text x="405.1" y="246.9">4</text>
<text x="357" y="257">34</text>
<text x="362" y="252.8">ALDO1</text>
<text x="362" y="257.9">ALDO2</text>
<text x="394.3" y="257.9">DLDOIN</text>
<text x="405.1" y="257">18</text>
<text x="114" y="261.9">1.1V</text>
<text x="357" y="262.1">36</text>
<text x="362" y="263">ALDO3</text>
<text x="395.5" y="263">DLDO1</text>
<text x="405.1" y="262.1">19</text>
<text x="357" y="269.7">37</text>
<text x="395.5" y="268.1">DLDO2</text>
<text x="405.1" y="267.2">17</text>
<text x="114" y="272">1.1V</text>
<text x="357" y="274.8">31</text>
<text x="362" y="270.6">GPIO0/LDO</text>
<text x="362" y="275.7">GPIO1/LDO</text>
<text x="395.5" y="273.1">DLDO3</text>
<text x="405.1" y="272.3">16</text>
<text x="395.5" y="278.2">DLDO4</text>
<text x="405.1" y="277.4">20</text>
<text x="114" y="282.2">NC</text>
<text x="226" y="282.2" transform="rotate(-90 226 282.2)">A</text>
<text x="357" y="285">47</text>
<text x="362" y="285.8">VINT</text>
<text x="394.7" y="285.8">ELDOIN</text>
<text x="405.1" y="285">1</text>
<text x="114" y="292.4">1.5V</text>
<text x="226" y="289.6" transform="rotate(-90 226 289.6)">K</text>
<text x="357" y="290.1">35</text>
<text x="362" y="290.9">VREF</text>
<text x="395.9" y="290.9">ELDO1</text>
<text x="405.1" y="290.1">68</text>
<text x="357" y="297.7">69</text>
<text x="362" y="298.5">GND</text>
<text x="395.9" y="296">ELDO2</text>
<text x="405.1" y="295.1">2</text>
<text x="114" y="302.3">1.1V</text>
<text x="395.9" y="301.1">ELDO3</text>
<text x="405.1" y="300.2">3</text>
<text x="114" y="312.7">3.0V</text>
<text x="114" y="322.8">5.0V</text>
<text x="490.5" y="393.2">Title</text>
<text x="490.5" y="400.8">Size</text>
<text x="500.6" y="400.8">Document Number</text>
<text x="574.3" y="400.8">Rev</text>
<text x="500.6" y="403.4">824-121955-0002</text>
<text x="575.6" y="404.4">P1</text>
<text x="490.5" y="408.4">Date:</text>
<text x="500.6" y="408.4">Monday, March 05, 2012</text>
<text x="541.3" y="408.4">Sheet</text>
<text x="561.6" y="408.4">of</text>
</g>
<g font-size="2.3" fill="#0f0">
<text x="493" y="403.4">A2</text>
<text x="555" y="408.4">7</text>
<text x="569.2" y="408.4">10</text>
</g>
<g font-size="2" fill="#000080">
<text x="465.1" y="246.4">C73</text>
<text x="471.1" y="246.4">4.7uF</text>
<text x="465.4" y="261.6">C77</text>
<text x="471.4" y="261.6">4.7uF</text>
<text x="465.4" y="271.5">C79</text>
<text x="471.6" y="271.8">4.7uF</text>
<text x="463.6" y="294.4">C84</text>
<text x="471.4" y="294.4">4.7uF</text>
</g>
</svg>
